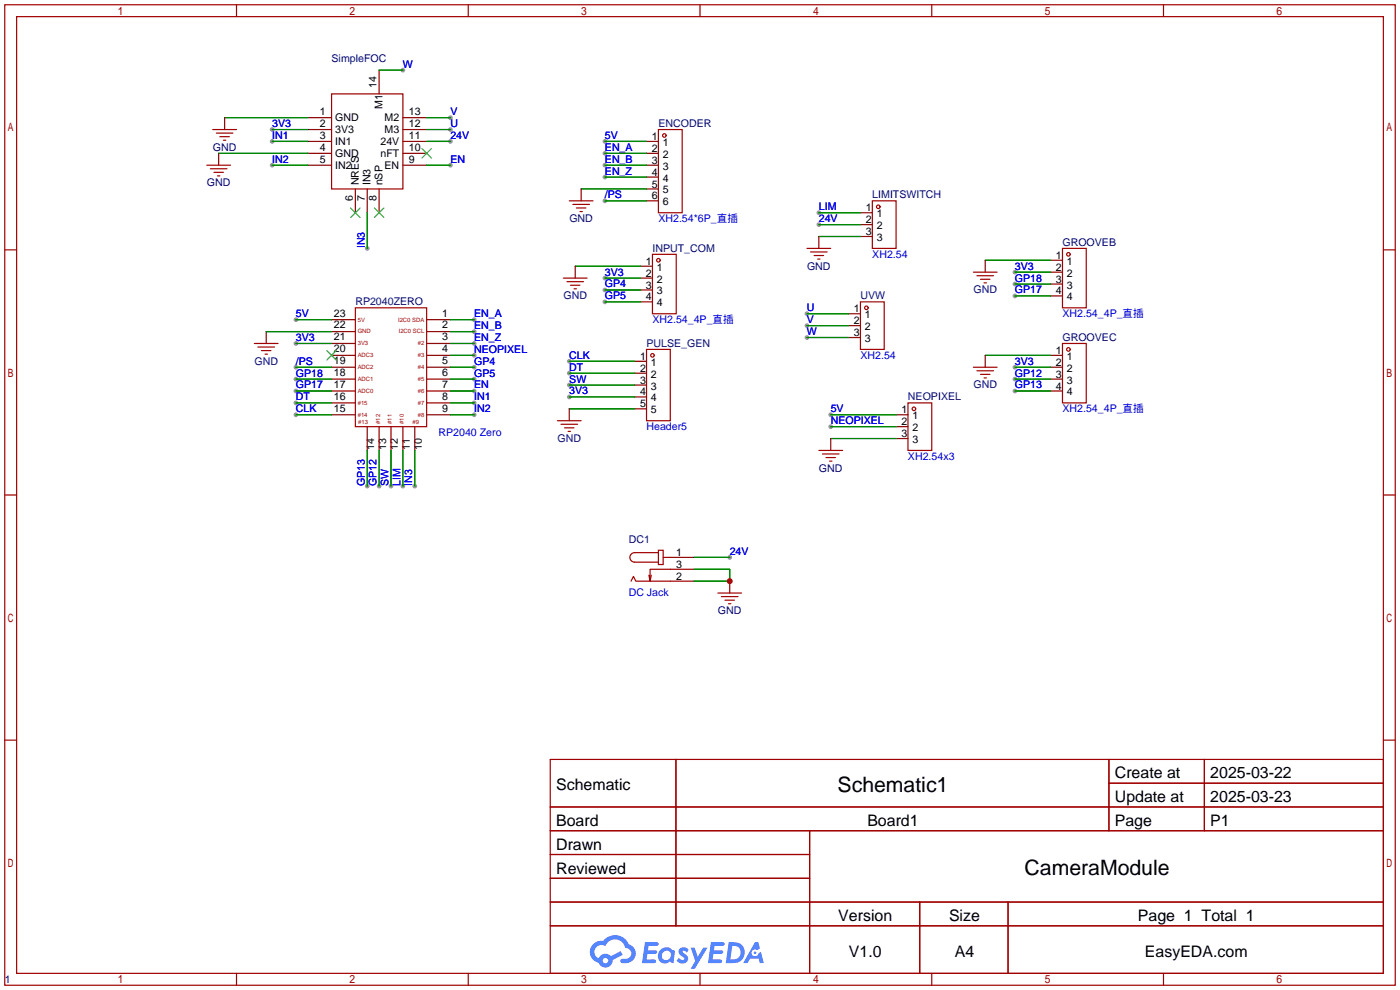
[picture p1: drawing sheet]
<svg xmlns="http://www.w3.org/2000/svg" width="299mm" height="212mm" viewBox="0 0 299 212" stroke-linecap="round" stroke-linejoin="round" font-family="sans-serif">
<g fill="#999">
<circle cx="129.3" cy="30.2" r=".51"/>
<circle cx="129.3" cy="32.8" r=".51"/>
<circle cx="129.3" cy="35.3" r=".51"/>
<circle cx="129.3" cy="37.8" r=".51"/>
<circle cx="129.3" cy="42.9" r=".51"/>
<circle cx="172.5" cy="67.1" r=".51"/>
<circle cx="172.5" cy="69.6" r=".51"/>
<circle cx="172.5" cy="72.1" r=".51"/>
<circle cx="177.5" cy="88.6" r=".51"/>
<circle cx="177.5" cy="91.2" r=".51"/>
<circle cx="96.3" cy="25.1" r=".51"/>
<circle cx="96.3" cy="27.7" r=".51"/>
<circle cx="86.1" cy="15" r=".51"/>
<circle cx="58.2" cy="27.7" r=".51"/>
<circle cx="58.2" cy="30.2" r=".51"/>
<circle cx="78.5" cy="53.1" r=".51"/>
<circle cx="58.2" cy="35.3" r=".51"/>
<circle cx="63.2" cy="73.4" r=".51"/>
<circle cx="63.2" cy="68.3" r=".51"/>
<circle cx="175" cy="45.5" r=".51"/>
<circle cx="175" cy="48" r=".51"/>
<circle cx="156" cy="119.1" r=".51"/>
<circle cx="96.3" cy="35.3" r=".51"/>
<circle cx="101.3" cy="68.3" r=".51"/>
<circle cx="101.3" cy="70.9" r=".51"/>
<circle cx="101.3" cy="73.4" r=".51"/>
<circle cx="121.7" cy="77.2" r=".51"/>
<circle cx="121.7" cy="79.8" r=".51"/>
<circle cx="121.7" cy="82.3" r=".51"/>
<circle cx="121.7" cy="84.8" r=".51"/>
<circle cx="216.9" cy="58.2" r=".51"/>
<circle cx="216.9" cy="60.7" r=".51"/>
<circle cx="216.9" cy="63.2" r=".51"/>
<circle cx="216.9" cy="78.5" r=".51"/>
<circle cx="216.9" cy="81" r=".51"/>
<circle cx="63.2" cy="81" r=".51"/>
<circle cx="63.2" cy="83.6" r=".51"/>
<circle cx="216.9" cy="83.6" r=".51"/>
<circle cx="63.2" cy="86.1" r=".51"/>
<circle cx="63.2" cy="88.6" r=".51"/>
<circle cx="78.5" cy="103.9" r=".51"/>
<circle cx="81" cy="103.9" r=".51"/>
<circle cx="83.6" cy="103.9" r=".51"/>
<circle cx="129.3" cy="59.4" r=".51"/>
<circle cx="129.3" cy="62" r=".51"/>
<circle cx="129.3" cy="64.5" r=".51"/>
<circle cx="101.3" cy="75.9" r=".51"/>
<circle cx="101.3" cy="86.1" r=".51"/>
<circle cx="101.3" cy="88.6" r=".51"/>
<circle cx="88.6" cy="103.9" r=".51"/>
<circle cx="101.3" cy="83.6" r=".51"/>
<circle cx="101.3" cy="78.5" r=".51"/>
<circle cx="101.3" cy="81" r=".51"/>
<circle cx="86.1" cy="103.9" r=".51"/>
<circle cx="63.2" cy="78.5" r=".51"/>
<circle cx="96.3" cy="30.2" r=".51"/>
</g>
<g fill="none" stroke="#a10000" stroke-width=".25">
<path d="M1 1h297.2v209.6h-297.2zM3.6 3.6h292.1v204.4h-292.1zM50.5 1v2.6M100.1 1v2.6M149.6 1v2.6M199.1 1v2.6M248.7 1v2.6M1 53.4h2.6M295.7 53.4h2.5M1 105.8h2.6M295.7 105.8h2.5M1 158.2h2.6"/>
<path d="M295.7 158.2h2.5M117.6 162.3h178.1v45.7h-178.1zM117.6 172.5h178.1M117.6 177.5h178.1M144.5 162.3v35.6M173 177.5v30.5M237 162.3v15.2M237 167.4h58.7M257.4 162.3v15.2M117.6 182.6h55.4M117.6 192.8h178.1M117.6 187.7h55.4"/>
<path d="M117.6 197.9h178.1M196.6 192.8v15.2M215.4 192.8v15.2M50.5 208v2.6M100.1 208v2.6M149.6 208v2.6M199.1 208v2.6M248.7 208v2.6"/>
</g>
<g fill="#5487ff">
<path d="M145.3 202.7a1.3 1.3 0 0 1 1.9 .3l-.4 .6a.54 .54 0 0 0-.9-.2l.1 .2a1.34 1.34 0 0 1 .9 1.8 1.47 1.47 0 0 1-2.3-.1l.5-.6 .8 .5a.31 .31 0 0 0 .4-.3 .31 .31 0 0 0-.3-.4 1.12 1.12 0 0 1-.7-1.8z"/>
<path d="M147.6 202.5h.9l.6 2 1.2-2h.9l-2.7 4.6h-.9l1-1.7z"/>
<path d="M137.8 201.4h1.7a1.31 1.31 0 0 1 1.2 .2 .4 .4 0 0 1-.3 .5l-1.8 .1-.1 .9h1.6a.4 .4 0 0 1 .4 .4 .4 .4 0 0 1-.5 .4h-1.6l-.2 1.2h1.4a.46 .46 0 0 1 .5 0 .46 .46 0 0 1 .1 .5l-.4 .2h-2.6z"/>
<path d="M151.9 201.4h1.7a1.32 1.32 0 0 1 1.2 .2 .39 .39 0 0 1-.3 .5l-1.8 .1-.1 .9h1.6a.4 .4 0 0 1 .4 .4 .4 .4 0 0 1-.4 .4h-1.7l-.2 1.2h1.4a.46 .46 0 0 1 .5 0 .46 .46 0 0 1 .1 .5l-.4 .2h-2.6z"/>
<path d="M161.3 201.4h.8l.3 1.3-.6 .4a.75 .75 0 0 0-1.1 .3 .75 .75 0 0 0 .5 1 .75 .75 0 0 0 .9-.7l.5-.2 .6 2.3h-.8l-.3-.9h-1.8l-.5 .9h-1z"/>
<path d="M155.7 201.4l-.6 4.4h1.5a2.27 2.27 0 0 0 2.6-2.2 2.27 2.27 0 0 0-2.7-2.2zM156.5 202.1a1.5 1.5 0 0 1 1.8 1.6 1.5 1.5 0 0 1-1.9 1.4h-.3z"/>
<path d="M141.2 203a1.6 1.6 0 0 0-.3 2.3 1.6 1.6 0 0 0 2.3 .2l.7 .3 .3-2.4-.1-.3-.5-.1a1.58 1.58 0 0 0-2.4 0zM141.8 203.5a.98 .98 0 0 1 1.6 .4 .98 .98 0 0 1-1.1 1.3 .94 .94 0 0 1-.9-.7 .94 .94 0 0 1 .4-1z"/>
<path d="M126.8 201.8a2.37 2.37 0 0 0 1.1 4 1.54 1.54 0 0 0 1.8 1 1.54 1.54 0 0 0 1.2-1.6l2.2-1.1-.5-.8-2 1a1.57 1.57 0 0 0-2.7 .5 1.5 1.5 0 0 1-.7-2.1 1.5 1.5 0 0 1 2.2-.5 2.23 2.23 0 0 1 2.3-1.4 2.23 2.23 0 0 1 2 1.8 1.16 1.16 0 0 1 1.2 1.1 1.16 1.16 0 0 1-1.1 1.2h-.7a.47 .47 0 0 0-.5 .4 .47 .47 0 0 0 .4 .5 2.17 2.17 0 0 0 2.5-.9 2.17 2.17 0 0 0-.3-2.7l-.8-.4a3.2 3.2 0 0 0-5.5-.7l-1.1 .1zM128.8 205.3a.6 .6 0 0 1 1.2 0 .6 .6 0 0 1-1.2 0z"/>
<circle cx="161.4" cy="203.6" r=".28"/>
</g>
<g fill="none" stroke="#870000" stroke-width=".25">
<path d="M81 15v5.1M46.7 32.8v2.5M48 25.1v2.6M65.8 25.1h5.1M65.8 27.7h5.1M65.8 30.2h5.1M65.8 32.8h5.1M65.8 35.3h5.1M86.1 25.1h5.1M86.1 27.7h5.1M86.1 30.2h5.1M86.1 32.8h5.1"/>
<path d="M86.1 35.3h5.1M138.2 30.2h2.5M138.2 32.8h2.5M138.2 35.3h2.5M138.2 37.8h2.5M75.9 40.4v5.1M78.5 40.4v5.1M81 40.4v5.1M122.9 56.9v2.5M124.2 40.4v2.5M136.9 59.4h2.5M136.9 56.9h2.5"/>
<path d="M138.2 40.4h2.5M138.2 42.9h2.5M175 50.5v2.6M183.9 45.5h2.5M183.9 48h2.5M183.9 50.5h2.5M210.6 55.6v2.6M224.5 58.2h2.6M224.5 55.6h2.6M56.9 70.9v2.5M70.9 68.3h5M70.9 70.9h5"/>
<path d="M70.9 73.4h5M70.9 75.9h5M70.9 78.5h5M91.2 68.3h5.1M91.2 70.9h5.1M91.2 73.4h5.1M91.2 75.9h5.1M91.2 78.5h5.1M135.6 77.2h2.6M135.6 79.8h2.6M136.9 64.5h2.5M136.9 62h2.5"/>
<path d="M181.4 67.1h2.5M181.4 69.6h2.5M181.4 72.1h2.5M210.6 75.9v2.6M224.5 75.9h2.6M224.5 78.5h2.6M224.5 63.2h2.6M224.5 60.7h2.6M70.9 88.6h5M70.9 81h5M70.9 83.6h5M70.9 86.1h5"/>
<path d="M78.5 91.2v5.1M81 91.2v5.1M83.6 91.2v5.1M86.1 91.2v5.1M88.6 91.2v5.1M91.2 88.6h5.1M91.2 81h5.1M91.2 83.6h5.1M91.2 86.1h5.1M121.7 87.4v2.5M135.6 82.3h2.6M135.6 84.8h2.6"/>
<path d="M135.6 87.4h2.6M177.5 93.7v2.6M191.5 88.6h2.6M191.5 91.2h2.6M191.5 93.7h2.6M224.5 81h2.6M224.5 83.6h2.6M143.3 119.1h5M143.3 121.7h5M143.3 124.2h5M156 124.2v2.5"/>
</g>
<path d="M90.2 31.8l2 2M92.2 31.8l-2 2M74.9 44.4l2.1 2.1M77 44.4l-2.1 2.1M80 44.4l2 2.1M82 44.4l-2 2.1M69.8 74.9l2.1 2.1M71.9 74.9l-2.1 2.1" fill="none" stroke="#3c3" stroke-width=".25"/>
<g fill="none" stroke="#a10000" stroke-width=".25">
<path d="M44.2 35.3h5.1M45 36.1h3.5M45.5 27.7h5M45.7 36.8h2.1M46.2 28.4h3.6M46.5 37.6h.5M47 29.2h2M47.8 30h.5M70.9 20.1h15.2v20.3h-15.2zM140.7 27.7h5.1v17.8h-5.1zM120.4 59.4h5.1M121.7 42.9h5"/>
<path d="M122.4 43.7h3.6M123.2 44.4h2M124 45.2h.5M139.4 54.4h5.1v12.7h-5.1zM172.5 53.1h5M173.2 53.8h3.6M174 54.6h2M174.8 55.4h.5M186.4 42.9h5.1v10.2h-5.1zM208 58.2h5.1M208.8 58.9h3.5M209.5 59.7h2.1"/>
<path d="M227.1 53.1h5.1v12.7h-5.1zM54.4 73.4h5M55.1 74.2h3.6M55.9 74.9h2M56.6 75.7h.5M75.9 65.8h15.3v25.4h-15.3zM121.2 60.2h3.5M121.9 61h2.1M122.7 61.7h.5M138.2 74.7h5.1v15.2h-5.1zM183.9 64.5h5.1v10.2h-5.1zM208 78.5h5.1"/>
<path d="M208.8 79.2h3.5M210.3 60.5h.5M227.1 73.4h5.1v12.7h-5.1zM119.1 89.9h5.1M119.9 90.7h3.5M120.6 91.4h2.1M121.4 92.2h.5M175 96.3h5.1M175.8 97h3.5M176.5 97.8h2.1M177.3 98.6h.5M194.1 86.1h5v10.2h-5z"/>
<path d="M209.5 80h2.1M210.3 80.8h.5M140.7 117.6h1v3.1h-1zM140.7 118.1h-5.1a1.02 1.02 0 0 0-1 1 1.02 1.02 0 0 0 1 1h5.1M141.7 119.1h1.6M134.9 124.2l.5-1 .5 1h7.4M139.2 122.9l-.3 1.3M143.3 121.7h-4.4v2.5l-.2-1.3M153.4 126.7h5.1M154.2 127.5h3.5M154.9 128.3h2.1M155.7 129h.5"/>
<circle cx="142" cy="29" r=".38"/>
<circle cx="140.7" cy="55.6" r=".38"/>
<circle cx="187.7" cy="44.2" r=".38"/>
<circle cx="228.3" cy="54.4" r=".38"/>
<circle cx="139.4" cy="75.9" r=".38"/>
<circle cx="185.2" cy="65.8" r=".38"/>
<circle cx="228.3" cy="74.7" r=".38"/>
<circle cx="195.3" cy="87.4" r=".38"/>
</g>
<g fill="none" stroke="#008700" stroke-width=".25">
<path d="M81 15h5.1M46.7 32.8h19.1M48 25.1h17.8M58.2 30.2h7.6M58.2 35.3h7.6M58.2 27.7h7.6M91.2 30.2h5.1M91.2 35.3h5.1M91.2 25.1h5.1M91.2 27.7h5.1M129.3 30.2h8.9M129.3 32.8h8.9"/>
<path d="M129.3 35.3h8.9M129.3 37.8h8.9M78.5 45.5v7.6M122.9 56.9h14M124.2 40.4h14M129.3 42.9h8.9M129.3 59.4h7.6M175 45.5h8.9M175 48h8.9M175 50.5h8.9M210.6 55.6h13.9M216.9 58.2h7.6"/>
<path d="M56.9 70.9h14M63.2 73.4h7.7M63.2 68.3h7.7M63.2 78.5h7.7M96.3 73.4h5M96.3 68.3h5M96.3 70.9h5M96.3 78.5h5M96.3 75.9h5M121.7 77.2h13.9M121.7 79.8h13.9M129.3 62h7.6"/>
<path d="M129.3 64.5h7.6M172.5 67.1h8.9M172.5 69.6h8.9M172.5 72.1h8.9M210.6 75.9h13.9M216.9 60.7h7.6M216.9 63.2h7.6M216.9 78.5h7.6M63.2 88.6h7.7M63.2 81h7.7M63.2 83.6h7.7M63.2 86.1h7.7"/>
<path d="M78.5 96.3v7.6M81 96.3v7.6M83.6 96.3v7.6M86.1 96.3v7.6M88.6 96.3v7.6M96.3 88.6h5M96.3 81h5M96.3 83.6h5M96.3 86.1h5M121.7 82.3h13.9M121.7 84.8h13.9M121.7 87.4h13.9"/>
<path d="M177.5 88.6h14M177.5 91.2h14M177.5 93.7h14M216.9 81h7.6M216.9 83.6h7.6M148.3 119.1h7.7M148.3 121.7h7.7v2.5h-7.7"/>
</g>
<circle cx="156" cy="124.2" r=".63" fill="#c00"/>
<g font-size="4.5">
<text x="179" y="169.2">Schematic1</text>
<text x="219" y="187">CameraModule</text>
</g>
<g font-size="3.4">
<text x="238.3" y="166.4">Create at</text>
<text x="258.7" y="166.4">2025-03-22</text>
<text x="118.9" y="168.9">Schematic</text>
<text x="238.3" y="171.4">Update at</text>
<text x="258.7" y="171.4">2025-03-23</text>
<text x="118.9" y="176.5">Board</text>
<text x="185.4" y="176.5">Board1</text>
<text x="238.3" y="176.5">Page</text>
<text x="258.7" y="176.5">P1</text>
<text x="118.9" y="181.6">Drawn</text>
<text x="118.9" y="186.7">Reviewed</text>
<text x="179.2" y="196.8">Version</text>
<text x="202.8" y="196.8">Size</text>
<text x="243.2" y="196.8">Page 1 Total 1</text>
<text x="181.4" y="204.5">V1.0</text>
<text x="204.1" y="204.5">A4</text>
<text x="244.7" y="204.5">EasyEDA.com</text>
</g>
<g font-size="2.3" fill="#000080">
<text x="70.9" y="13.2">SimpleFOC</text>
<text x="140.7" y="27.1">ENCODER</text>
<text x="45.5" y="32.2">GND</text>
<text x="44.2" y="39.8">GND</text>
<text x="121.7" y="47.5">GND</text>
<text x="186.4" y="42.4">LIMITSWITCH</text>
<text x="139.4" y="53.8">INPUT_COM</text>
<text x="227.1" y="52.5">GROOVEB</text>
<text x="172.5" y="57.6">GND</text>
<text x="75.9" y="65.2">RP2040ZERO</text>
<text x="120.4" y="64">GND</text>
<text x="183.9" y="64">UVW</text>
<text x="208" y="62.7">GND</text>
<text x="54.4" y="77.9">GND</text>
<text x="138.2" y="74.1">PULSE_GEN</text>
<text x="227.1" y="72.9">GROOVEC</text>
<text x="208" y="83">GND</text>
<text x="194.1" y="85.6">NEOPIXEL</text>
<text x="119.1" y="94.5">GND</text>
<text x="175" y="100.8">GND</text>
<text x="134.4" y="116">DC1</text>
<text x="153.4" y="131.3">GND</text>
<text x="1" y="210">1</text>
</g>
<g font-size="2.3" fill="#00f">
<text x="86.1" y="14.4">W</text>
<text x="58.2" y="27.1">3V3</text>
<text x="58.2" y="29.7">IN1</text>
<text x="96.3" y="24.6">V</text>
<text x="96.3" y="27.1">U</text>
<text x="96.3" y="29.7">24V</text>
<text x="129.3" y="29.7">5V</text>
<text x="58.2" y="34.8">IN2</text>
<text x="96.3" y="34.8">EN</text>
<text x="129.3" y="32.2">EN_A</text>
<text x="129.3" y="34.8">EN_B</text>
<text x="129.3" y="37.3">EN_Z</text>
<text x="129.3" y="42.4">/PS</text>
<text x="140.7" y="47.5">XH2.54*6P_直插</text>
<text x="175" y="44.9">LIM</text>
<text x="175" y="47.5">24V</text>
<text x="77.9" y="53.1" transform="rotate(-90 77.9 53.1)">IN3</text>
<text x="129.3" y="58.9">3V3</text>
<text x="186.4" y="55.1">XH2.54</text>
<text x="216.9" y="57.6">3V3</text>
<text x="129.3" y="61.4">GP4</text>
<text x="129.3" y="64">GP5</text>
<text x="216.9" y="60.2">GP18</text>
<text x="216.9" y="62.7">GP17</text>
<text x="63.2" y="67.8">5V</text>
<text x="101.3" y="67.8">EN_A</text>
<text x="101.3" y="70.3">EN_B</text>
<text x="139.4" y="69.1">XH2.54_4P_直插</text>
<text x="172.5" y="66.5">U</text>
<text x="172.5" y="69.1">V</text>
<text x="172.5" y="71.6">W</text>
<text x="227.1" y="67.8">XH2.54_4P_直插</text>
<text x="63.2" y="72.9">3V3</text>
<text x="63.2" y="77.9">/PS</text>
<text x="101.3" y="72.9">EN_Z</text>
<text x="101.3" y="75.4">NEOPIXEL</text>
<text x="101.3" y="77.9">GP4</text>
<text x="121.7" y="76.7">CLK</text>
<text x="183.9" y="76.7">XH2.54</text>
<text x="216.9" y="77.9">3V3</text>
<text x="63.2" y="80.5">GP18</text>
<text x="63.2" y="83">GP17</text>
<text x="101.3" y="83">EN</text>
<text x="101.3" y="80.5">GP5</text>
<text x="121.7" y="79.2">DT</text>
<text x="121.7" y="81.8">SW</text>
<text x="216.9" y="80.5">GP12</text>
<text x="216.9" y="83">GP13</text>
<text x="63.2" y="85.6">DT</text>
<text x="63.2" y="88.1">CLK</text>
<text x="101.3" y="85.6">IN1</text>
<text x="101.3" y="88.1">IN2</text>
<text x="121.7" y="84.3">3V3</text>
<text x="177.5" y="88.1">5V</text>
<text x="227.1" y="88.1">XH2.54_4P_直插</text>
<text x="93.7" y="93.2">RP2040 Zero</text>
<text x="138.2" y="91.9">Header5</text>
<text x="177.5" y="90.6">NEOPIXEL</text>
<text x="194.1" y="98.3">XH2.54x3</text>
<text x="77.9" y="103.9" transform="rotate(-90 77.9 103.9)">GP13</text>
<text x="80.5" y="103.9" transform="rotate(-90 80.5 103.9)">GP12</text>
<text x="83" y="103.9" transform="rotate(-90 83 103.9)">SW</text>
<text x="85.6" y="103.9" transform="rotate(-90 85.6 103.9)">LIM</text>
<text x="88.1" y="103.9" transform="rotate(-90 88.1 103.9)">IN3</text>
<text x="156" y="118.6">24V</text>
<text x="134.4" y="127.5">DC Jack</text>
</g>
<g font-size="2.3">
<text x="80.5" y="18.8" transform="rotate(-90 80.5 18.8)">14</text>
<text x="81.8" y="23.2" transform="rotate(-90 81.8 23.2)">M1</text>
<text x="68.3" y="24.6">1</text>
<text x="68.3" y="27.1">2</text>
<text x="68.3" y="29.7">3</text>
<text x="71.6" y="25.9">GND</text>
<text x="71.6" y="28.4">3V3</text>
<text x="82.2" y="28.4">M3</text>
<text x="82.2" y="25.9">M2</text>
<text x="87.4" y="29.7">11</text>
<text x="87.4" y="27.1">12</text>
<text x="87.4" y="24.6">13</text>
<text x="139.3" y="29.9">1</text>
<text x="68.3" y="32.2">4</text>
<text x="68.3" y="34.8">5</text>
<text x="71.6" y="31">IN1</text>
<text x="71.6" y="33.5">GND</text>
<text x="81.3" y="31">24V</text>
<text x="81.3" y="33.5">nFT</text>
<text x="87.4" y="34.8">9</text>
<text x="87.4" y="32.2">10</text>
<text x="139.3" y="32.5">2</text>
<text x="139.3" y="35">3</text>
<text x="141.7" y="31.2">1</text>
<text x="141.7" y="33.7">2</text>
<text x="71.6" y="36">IN2</text>
<text x="76.7" y="39.6" transform="rotate(-90 76.7 39.6)">NRES</text>
<text x="79.2" y="39.6" transform="rotate(-90 79.2 39.6)">IN3</text>
<text x="81.8" y="39.6" transform="rotate(-90 81.8 39.6)">nSP</text>
<text x="82.2" y="36">EN</text>
<text x="139.3" y="37.5">4</text>
<text x="139.3" y="40.1">5</text>
<text x="141.7" y="36.3">3</text>
<text x="141.7" y="38.8">4</text>
<text x="141.7" y="41.3">5</text>
<text x="75.4" y="42.9" transform="rotate(-90 75.4 42.9)">6</text>
<text x="77.9" y="42.9" transform="rotate(-90 77.9 42.9)">7</text>
<text x="80.5" y="42.9" transform="rotate(-90 80.5 42.9)">8</text>
<text x="139.3" y="42.6">6</text>
<text x="141.7" y="43.9">6</text>
<text x="185" y="45.2">1</text>
<text x="185" y="47.7">2</text>
<text x="187.4" y="46.4">1</text>
<text x="185" y="50.2">3</text>
<text x="187.4" y="49">2</text>
<text x="187.4" y="51.5">3</text>
<text x="138.1" y="59.1">2</text>
<text x="138.1" y="56.6">1</text>
<text x="140.4" y="57.9">1</text>
<text x="225.7" y="57.9">2</text>
<text x="225.7" y="55.3">1</text>
<text x="228" y="59.1">2</text>
<text x="228" y="56.6">1</text>
<text x="138.1" y="64.2">4</text>
<text x="138.1" y="61.7">3</text>
<text x="140.4" y="65.5">4</text>
<text x="140.4" y="62.9">3</text>
<text x="140.4" y="60.4">2</text>
<text x="225.7" y="62.9">4</text>
<text x="225.7" y="60.4">3</text>
<text x="228" y="64.2">4</text>
<text x="228" y="61.7">3</text>
<text x="71.4" y="70.2">22</text>
<text x="71.4" y="67.7">23</text>
<text x="94.5" y="67.7">1</text>
<text x="94.5" y="70.2">2</text>
<text x="182.5" y="66.7">1</text>
<text x="182.5" y="69.3">2</text>
<text x="182.5" y="71.8">3</text>
<text x="184.8" y="68">1</text>
<text x="184.8" y="70.6">2</text>
<text x="71.4" y="77.8">19</text>
<text x="71.4" y="75.3">20</text>
<text x="71.4" y="72.7">21</text>
<text x="94.5" y="72.7">3</text>
<text x="94.5" y="75.3">4</text>
<text x="94.5" y="77.8">5</text>
<text x="136.8" y="76.9">1</text>
<text x="184.8" y="73.1">3</text>
<text x="225.7" y="75.6">1</text>
<text x="228" y="76.9">1</text>
<text x="71.4" y="82.9">17</text>
<text x="71.4" y="80.4">18</text>
<text x="94.5" y="80.4">6</text>
<text x="94.5" y="82.9">7</text>
<text x="136.8" y="79.4">2</text>
<text x="136.8" y="82">3</text>
<text x="139.1" y="78.2">1</text>
<text x="139.1" y="80.7">2</text>
<text x="139.1" y="83.3">3</text>
<text x="225.7" y="83.3">4</text>
<text x="225.7" y="80.7">3</text>
<text x="225.7" y="78.2">2</text>
<text x="228" y="82">3</text>
<text x="228" y="79.4">2</text>
<text x="71.4" y="88">15</text>
<text x="71.4" y="85.4">16</text>
<text x="94.5" y="85.4">8</text>
<text x="94.5" y="88">9</text>
<text x="136.8" y="84.5">4</text>
<text x="136.8" y="87.1">5</text>
<text x="139.1" y="85.8">4</text>
<text x="139.1" y="88.3">5</text>
<text x="192.7" y="88.3">1</text>
<text x="195" y="89.6">1</text>
<text x="228" y="84.5">4</text>
<text x="192.7" y="90.9">2</text>
<text x="192.7" y="93.4">3</text>
<text x="195" y="92.1">2</text>
<text x="195" y="94.7">3</text>
<text x="80" y="96.1" transform="rotate(-90 80 96.1)">14</text>
<text x="82.5" y="96.1" transform="rotate(-90 82.5 96.1)">13</text>
<text x="85.1" y="96.1" transform="rotate(-90 85.1 96.1)">12</text>
<text x="87.6" y="96.1" transform="rotate(-90 87.6 96.1)">11</text>
<text x="90.1" y="96.1" transform="rotate(-90 90.1 96.1)">10</text>
<text x="144.5" y="118.8">1</text>
<text x="144.5" y="121.4">3</text>
<text x="144.5" y="123.9">2</text>
</g>
<g font-size="1.3" fill="#a00000">
<text x="76.5" y="68.7">5V</text>
<text x="76.5" y="71.3">GND</text>
<text x="85.1" y="68.7">I2C0 SDA</text>
<text x="85.2" y="71.3">I2C0 SCL</text>
<text x="76.5" y="73.8">3V3</text>
<text x="76.5" y="76.3">ADC3</text>
<text x="89.3" y="73.8">#2</text>
<text x="89.3" y="76.3">#3</text>
<text x="76.5" y="78.9">ADC2</text>
<text x="76.5" y="81.4">ADC1</text>
<text x="76.5" y="84">ADC0</text>
<text x="89.3" y="78.9">#4</text>
<text x="89.3" y="81.4">#5</text>
<text x="89.3" y="84">#6</text>
<text x="76.5" y="86.5">#15</text>
<text x="76.5" y="89">#14</text>
<text x="89.3" y="86.5">#7</text>
<text x="89.3" y="89">#8</text>
<text x="76.6" y="90.6">#13</text>
<text x="81.2" y="90.6" transform="rotate(-90 81.2 90.6)">#12</text>
<text x="83.8" y="90.6" transform="rotate(-90 83.8 90.6)">#11</text>
<text x="86.3" y="90.6" transform="rotate(-90 86.3 90.6)">#10</text>
<text x="88.2" y="90.6">#9</text>
</g>
</svg>
